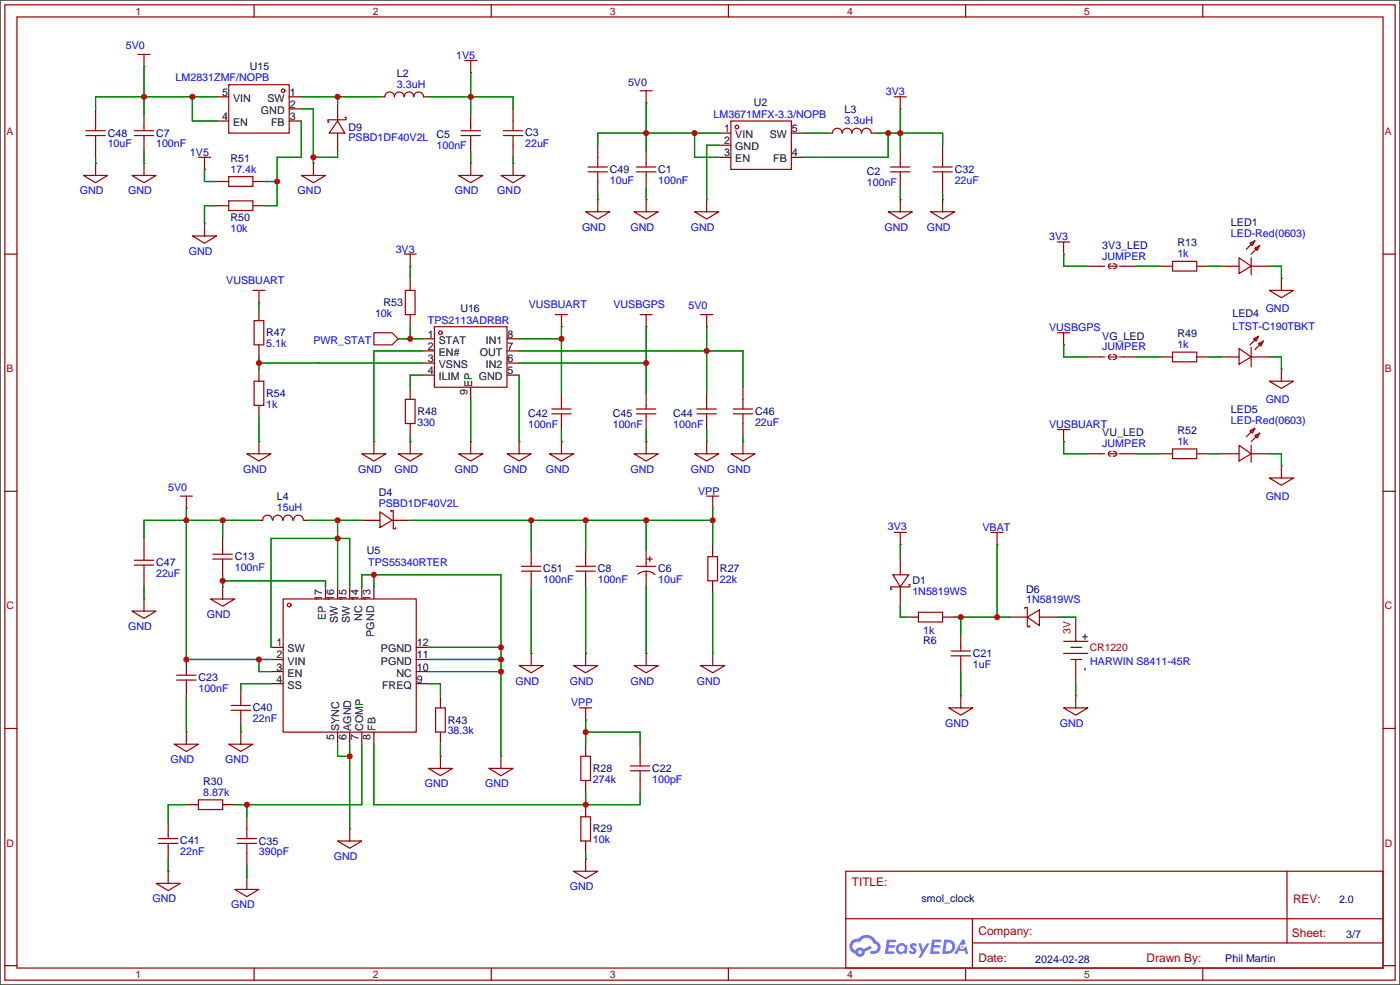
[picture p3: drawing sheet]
<svg xmlns="http://www.w3.org/2000/svg" width="294mm" height="207mm" viewBox="0 0 294 207" stroke-linecap="round" stroke-linejoin="round" font-family="sans-serif">
<path d="M0 0h293.9v206.8h-293.9z" fill="#fff" stroke="#000" stroke-width=".25"/>
<g fill="none" stroke="#a10000" stroke-width=".25">
<path d="M1 1h291.9v204.7h-291.9zM3.6 3.6h286.7v199.6h-286.7zM53.3 1v2.6M103.1 1v2.6M152.9 1v2.6M202.7 1v2.6M252.5 1v2.6M1 53.3h2.6M290.3 53.3h2.6M1 103.1h2.6M290.3 103.1h2.6M1 152.9h2.6"/>
<path d="M290.3 152.9h2.6M177.5 182.9h112.8v20.3h-112.8zM177.6 192.8h112.6M204.1 197.9h86.1M204.1 192.8v10.2M270.2 182.9v15M1 202.7h2.6M53.3 203.2v2.5M103.1 203.2v2.5M152.9 203.2v2.5M202.7 203.2v2.5M252.5 203.2v2.5"/>
<path d="M290.3 202.7h2.6"/>
</g>
<g fill="#5487ff">
<path d="M191.2 198.1l.5-.1h.4l.4 .3-.3 .4a.34 .34 0 0 0-.3-.3 .34 .34 0 0 0-.3 .2v.1a.85 .85 0 0 1 .7 .6 .85 .85 0 0 1-.3 .9l-.7 .1-.6-.4 .4-.4 .5 .3 .2-.1v-.2a.88 .88 0 0 1-.6-1.4z"/>
<path d="M192.7 198h.6l.5 1.3 .7-1.3h.7l-1.9 3h-.6l.7-1.1z"/>
<path d="M186.2 197.2h1.7l.2 .2-.1 .3-1.3 .1-.1 .6h1.1l.2 .2-.2 .3h-1.2l-.1 .8h1.3l.1 .3-.1 .2h-1.9z"/>
<path d="M195.6 197.2h1.7l.3 .2-.1 .3-1.3 .1-.1 .6h1.1l.2 .2-.3 .3h-1.1l-.1 .8h1.2l.2 .3-.2 .2h-1.9z"/>
<path d="M202 197.2h.4l.3 .9-.4 .3a.5 .5 0 0 0-.8 .2 .5 .5 0 0 0 .3 .7 .5 .5 0 0 0 .7-.5l.3-.2 .4 1.6h-.5l-.2-.6h-1.2l-.4 .6h-.6z"/>
<path d="M198.2 197.2l-.4 3h.9a1.52 1.52 0 0 0 1.8-1.5 1.52 1.52 0 0 0-1.8-1.5zM198.7 197.8a1 1 0 0 1 1.2 1 1 1 0 0 1-1.3 .9h-.2z"/>
<path d="M188.3 198.4a1.11 1.11 0 0 0 0 1.5 1.11 1.11 0 0 0 1.5 .1l.5 .2 .2-1.6-.4-.2a1.07 1.07 0 0 0-1.8 0zM188.5 199.1a.7 .7 0 0 1 1.4 0 .7 .7 0 0 1-1.4 0z"/>
<path d="M178.8 197.5a1.57 1.57 0 0 0 .7 2.7 1.04 1.04 0 0 0 1.2 .6 1.04 1.04 0 0 0 .8-1l1.5-.8-.3-.5-1.4 .7a1.06 1.06 0 0 0-1.8 .3 1 1 0 0 1-.4-1.4 1 1 0 0 1 1.4-.3 1.53 1.53 0 0 1 1.6-.9 1.53 1.53 0 0 1 1.3 1.2 .82 .82 0 0 1 .8 1 .82 .82 0 0 1-1.2 .5 .31 .31 0 0 0-.4 .3 .31 .31 0 0 0 .3 .3 1.43 1.43 0 0 0 1.9-.9 1.43 1.43 0 0 0-.9-1.8 2.26 2.26 0 0 0-3.8-.5l-.8 .2zM180.1 199.9a.4 .4 0 0 1 .8 0 .4 .4 0 0 1-.8 0z"/>
<circle cx="202" cy="198.7" r=".19"/>
</g>
<g fill="none" stroke="#a10000" stroke-width=".25">
<path d="M29 11.4h2.5M30.2 11.4v2.6M48 17.8h12.7v10.1h-12.7zM97.5 12.7h2.6M98.8 12.7v2.5M134.4 19.1h2.5M135.6 19.1v2.5M17.5 36.8h5.1l-2.5 1.6zM18 28.4h4.1M18 27.4h4.1M20.1 25.4v2M20.1 28.4v2.1"/>
<path d="M20.1 34.3v2.5M27.7 36.8h5.1l-2.6 1.6zM28.2 28.4h4.1M28.2 27.4h4.1M30.2 26.7v.7M30.2 28.4v.8M30.2 34.3v2.5M41.7 33h2.5M42.9 33v2.6M48 37.1h5.1v2h-5.1zM63.2 36.8h5.1l-2.5 1.6zM65.8 34.3v2.5"/>
<path d="M70.9 25.4l1.5 2.5h-3.3zM72.4 24.6h.2v.5h-3.8v.6h.3M80.8 20.3a1.02 1.02 0 0 1 1-1 1.02 1.02 0 0 1 1 1 1.02 1.02 0 0 1 1-1 1.02 1.02 0 0 1 1 1 1.02 1.02 0 0 1 1.1-1 1.02 1.02 0 0 1 1 1 1.02 1.02 0 0 1 1-1 1.02 1.02 0 0 1 1 1M96.3 36.8h5l-2.5 1.6zM96.8 28.4h4M96.8 27.4h4M98.8 26.7v.7M98.8 28.4v.8M98.8 34.3v2.5M105.2 36.8h5l-2.5 1.6zM105.7 28.4h4M105.7 27.4h4"/>
<path d="M107.7 25.4v2M107.7 28.4v2.1M107.7 34.3v2.5M123.4 36.1h4.1M123.4 35.1h4.1M125.5 33v2.1M125.5 36.1v2M133.6 36.1h4.1M133.6 35.1h4.1M135.6 34.3v.8M135.6 36.1v.7M153.4 25.4h12.7v10.2h-12.7z"/>
<path d="M174.8 27.9a1.02 1.02 0 0 1 1-1 1.02 1.02 0 0 1 1 1 1.02 1.02 0 0 1 1-1 1.02 1.02 0 0 1 1 1 1.02 1.02 0 0 1 1-1 1.02 1.02 0 0 1 1 1 1.02 1.02 0 0 1 1.1-1 1.02 1.02 0 0 1 1 1M186.9 36.1h4.1M186.9 35.1h4.1M187.7 20.3h2.5M189 20.3v2.6M189 34.3v.8M189 36.1v.7M195.8 36.1h4.1M195.8 35.1h4.1M197.9 33v2.1M197.9 36.1v2M40.4 49.5h5.1l-2.6 1.6z"/>
<path d="M42.9 47v2.5M48 42.2h5.1v2h-5.1zM84.8 53.3h2.6M86.1 53.3v2.6M122.9 44.5h5.1l-2.5 1.5zM125.5 41.9v2.6M133.1 44.5h5.1l-2.6 1.5zM135.6 41.9v2.6M145.8 44.5h5.1l-2.6 1.5zM148.3 41.9v2.6M186.4 44.5h5.1l-2.5 1.5zM189 41.9v2.6"/>
<path d="M195.3 44.5h5.1l-2.5 1.5zM197.9 41.9v2.6M222 50.8h2.5M223.3 50.8v2.5M230.9 55.9h1M232.7 55.9h1.7M233.2 55.4a.51 .51 0 0 0-.5 .5 .51 .51 0 0 0 .5 .5M233.7 55.4a.65 .65 0 0 1 .7 .5M234.4 55.9a.65 .65 0 0 1-.7 .5M234.9 55.9h1.1M246.1 54.9h5.1v2h-5.1zM260.1 54.1l2.5 1.8-2.5 1.5z"/>
<path d="M262.4 51.1l1-.6-.5 1.1zM262.6 54.1v3.6M263.4 52.1l1-.5-.5 1zM263.4 50.5l-1.8 1.8M264.4 51.6l-1.8 1.7M269 58.4v2.6M53.1 61h2.5M53.3 67.3h2.1v5.1h-2.1zM54.4 61v2.5M78.5 69.9h3.8l1.3 1.2-1.3 1.3h-3.8zM85.1 61h2v5h-2zM91.2 68.6h15.2v12.7h-15.2z"/>
<path d="M116.6 66h2.5M117.9 66v2.6M134.4 66h2.5M135.6 66v2.6M147.1 66h2.5M148.3 66v2.6M222 69.9h2.5M223.3 69.9v2.5M230.9 74.9h1M232.7 74.9h1.7M233.2 74.4a.51 .51 0 0 0-.5 .5 .51 .51 0 0 0 .5 .5M233.7 74.4a.65 .65 0 0 1 .7 .5"/>
<path d="M234.4 74.9a.65 .65 0 0 1-.7 .5M234.9 74.9h1.1M246.1 73.9h5.1v2h-5.1zM260.1 73.2l2.5 1.7-2.5 1.6zM262.6 72.9v4.1M263.1 71.1l1.1-.5-.5 1zM264.2 72.1l1-.5-.5 1zM264.2 70.6l-1.8 1.8M265.2 71.6l-1.8 1.8M266.4 61h5.1l-2.5 1.5zM269 77.5v2.5M51.8 95.3h5.1l-2.5 1.5z"/>
<path d="M53.3 80h2.1v5.1h-2.1zM54.4 92.7v2.6M75.9 95.3h5.1l-2.5 1.5zM78.5 92.7v2.6M83.6 95.3h5l-2.5 1.5zM85.1 83.8h2v5.1h-2zM86.1 92.7v2.6M96.3 95.3h5l-2.5 1.5zM98.8 92.7v2.6M106.4 95.3h5.1l-2.5 1.5zM109 92.7v2.6M115.3 95.3h5.1l-2.5 1.5z"/>
<path d="M115.8 86.9h4.1M115.8 85.9h4.1M117.9 85.1v.8M117.9 86.9v.7M117.9 92.7v2.6M133.1 95.3h5.1l-2.6 1.5zM133.6 86.9h4.1M133.6 85.9h4.1M135.6 85.1v.8M135.6 86.9v.7M135.6 92.7v2.6M145.8 95.3h5.1l-2.6 1.5z"/>
<path d="M146.3 86.9h4.1M146.3 85.9h4.1M148.3 85.1v.8M148.3 86.9v.7M148.3 92.7v2.6M153.4 95.3h5.1l-2.5 1.5zM153.9 86.9h4.1M153.9 85.9h4.1M156 83.8v2.1M156 86.9v2M156 92.7v2.6M222 90.2h2.5"/>
<path d="M223.3 90.2v2.5M230.9 95.3h1M232.7 95.3h1.7M233.2 94.7a.51 .51 0 0 0-.5 .6 .51 .51 0 0 0 .5 .5M233.7 94.7a.65 .65 0 0 1 .7 .6M234.4 95.3a.65 .65 0 0 1-.7 .5M234.9 95.3h1.1M246.1 94.2h5.1v2.1h-5.1zM260.1 93.5l2.5 1.8-2.5 1.5zM262.4 90.4l1-.5-.5 1zM262.6 93.5v3.5M263.4 91.4l1-.5-.5 1z"/>
<path d="M263.4 89.9l-1.8 1.8M264.4 90.9l-1.8 1.8M266.4 80h5.1l-2.5 1.5zM269 97.8v2.5M28.2 118.6h4.1M28.2 117.6h4.1M30.2 115.6v2M30.2 118.6v2.1M37.8 104.1h2.6M39.1 104.1v2.6M44.7 117.3h4.1M44.7 116.3h4.1"/>
<path d="M46.7 115.6v.7M46.7 117.3v.8M55.1 109.2a1.01 1.01 0 0 1 1.1-1.1 1.01 1.01 0 0 1 1 1.1M57.3 109.2a1.01 1.01 0 0 1 1-1.1 1.01 1.01 0 0 1 1 1.1M59.5 109.2a1.01 1.01 0 0 1 1-1.1 1.01 1.01 0 0 1 1 1.1M61.6 109.2a1.01 1.01 0 0 1 1.1-1.1 1.01 1.01 0 0 1 1 1.1M79.8 107.4l2.5 1.8-2.5 1.5zM82 107.4v-.2h.5v3.8h.6v-.3M109.5 119.9h4M109.5 118.9h4M111.5 118.1v.8M111.5 119.9v.8"/>
<path d="M120.9 119.9h4.1M120.9 118.9h4.1M122.9 118.1v.8M122.9 119.9v.8M133.6 118.9h4.1M135.6 118.1v.8M135.6 119.9v.8M135.9 117.3h1M136.4 116.8v1.1M148.3 104.1h2.6M148.6 116.8h2v5.1h-2zM149.6 104.1v2.6"/>
<path d="M187.7 111.8h2.5M189 111.8v2.5M208 111.8h2.6M209.3 111.8v2.5M266.4 100.3h5.1l-2.5 1.6zM27.7 128.3h5.1l-2.6 1.5zM30.2 125.7v2.6M44.2 125.7h5.1l-2.6 1.6zM46.7 123.2v2.5M59.4 125.7h28v28h-28zM109 139.7h5l-2.5 1.5zM111.5 137.2v2.5"/>
<path d="M120.4 139.7h5.1l-2.6 1.5zM122.9 137.2v2.5M133.1 139.7h5.1l-2.6 1.5zM133.9 120.5a2.74 2.74 0 0 1 3.6 .1M135.6 137.2v2.5M147.1 139.7h5l-2.5 1.5zM149.6 137.2v2.5M187.5 120.7h3.3l-1.8 2.5zM190.8 122.7h.2v.5h-4.1v.5h.3M192.8 128.5h5.1v2.1h-5.1zM199.6 137.7h4.1M199.6 136.7h4.1"/>
<path d="M201.7 135.9v.8M201.7 137.7v.7M215.1 127.8v-.3h.5v4.1h.6v-.3M215.6 129.5l2.6-1.5v3.3zM223.3 134.6h5M223.3 137.2h5M224.8 135.9h2.3M224.8 138.4h2.3M36.6 156.2h5.1l-2.6 1.5zM37.1 142.7h4M37.1 141.7h4M39.1 141v.7"/>
<path d="M39.1 142.7v.8M39.1 153.7v2.5M48 156.2h5.1l-2.6 1.5zM48.5 149.1h4.1M48.5 148.1h4.1M50.5 147.3v.8M50.5 149.1v.8M50.5 153.7v2.5M91.4 148.6h2.1v5.1h-2.1zM92.5 158.8v2.5M105.2 158.8v2.5M121.7 148.6h2.5"/>
<path d="M121.9 158.8h2.1v5h-2.1zM122.9 148.6v2.5M134.4 158.8v2M199.1 148.6h5.1l-2.5 1.5zM201.7 146.1v2.5M223.3 148.6h5l-2.5 1.5zM225.8 146.1v2.5M33.3 177h4M33.3 176h4M35.3 175.3v.7M35.3 177v.8M41.7 167.9h5v2h-5z"/>
<path d="M49.8 177h4M49.8 176h4M51.8 174v2M51.8 177v2.1M70.9 176.5h5l-2.5 1.6zM73.4 174v2.5M89.9 161.3h5.1l-2.5 1.5zM102.6 161.3h5.1l-2.5 1.5zM121.9 171.5h2.1v5h-2.1zM132.3 161.8h4.1M132.3 160.8h4.1M134.4 161.8v2"/>
<path d="M32.8 185.4h5l-2.5 1.5zM35.3 182.9v2.5M49.3 186.7h5.1l-2.6 1.5zM51.8 184.2v2.5M120.4 182.9h5.1l-2.6 1.5zM122.9 180.3v2.6"/>
<circle cx="59.4" cy="19.1" r=".38"/>
<circle cx="154.7" cy="26.7" r=".38"/>
<circle cx="92.5" cy="69.9" r=".38"/>
<circle cx="60.7" cy="127" r=".38"/>
</g>
<g fill="none" stroke="#870000" stroke-width=".25">
<path d="M30.2 14h.1M98.8 15.2h.1M20.1 34.3h.1M20.1 22.9v2.5M20.1 30.5v2.5M30.2 34.3h.1M30.2 24.1v2.6M30.2 29.2v2.6M42.9 35.6h.1M45.5 20.3h2.5M45.5 25.4h2.5M45.5 38.1h2.5"/>
<path d="M53.1 38.1h2.5M60.7 20.3h2.5M60.7 22.9h2.5M60.7 25.4h2.5M65.8 34.3h.1M70.9 21.6v3.8M70.9 27.9v3.9M79.8 20.3h1M88.9 20.3h1M98.8 34.3h.1M98.8 24.1v2.6M98.8 29.2v2.6"/>
<path d="M107.7 34.3h.1M107.7 22.9v2.5M107.7 30.5v2.5M125.5 30.5v2.5M125.5 38.1v2.5M135.6 21.6h.1M135.6 31.8v2.5M135.6 36.8v2.6M150.9 27.9h2.5M150.9 30.5h2.5M150.9 33h2.5M166.1 27.9h2.6"/>
<path d="M166.1 33h2.6M173.7 27.9h1.1M182.9 27.9h1M189 22.9h.1M189 31.8v2.5M189 36.8v2.6M197.9 30.5v2.5M197.9 38.1v2.5M42.9 47h.1M45.5 43.2h2.5M53.1 43.2h2.5M86.1 55.9h.1"/>
<path d="M86.1 58.4v2.6M125.5 41.9h.1M135.6 41.9h.1M148.3 41.9h.1M189 41.9h.1M197.9 41.9h.1M223.3 53.3h.1M228.3 55.9h2.6M236 55.9h2.5M243.6 55.9h2.5M251.2 55.9h2.5M256.3 55.9h3.8"/>
<path d="M262.6 55.9h3.8M269 58.4h.1M54.4 63.5h.1M54.4 64.8v2.5M54.4 72.4v2.5M54.4 77.5v2.5M83.6 71.1h.1M86.1 66v2.6M88.6 71.1h2.6M88.6 73.7h2.6M88.6 76.2h2.6M88.6 78.7h2.6"/>
<path d="M106.4 71.1h2.6M106.4 73.7h2.6M106.4 76.2h2.6M106.4 78.7h2.6M117.9 68.6h.1M135.6 68.6h.1M148.3 68.6h.1M223.3 72.4h.1M228.3 74.9h2.6M236 74.9h2.5M243.6 74.9h2.5M251.2 74.9h2.5"/>
<path d="M256.3 74.9h3.8M262.6 74.9h3.8M269 77.5h.1M54.4 92.7h.1M54.4 85.1v2.5M78.5 92.7h.1M86.1 92.7h.1M86.1 81.3v2.5M86.1 88.9v2.5M98.8 92.7h.1M98.8 81.3v2.5M109 92.7h.1"/>
<path d="M117.9 92.7h.1M117.9 82.6v2.5M117.9 87.6v2.6M135.6 92.7h.1M135.6 82.6v2.5M135.6 87.6v2.6M148.3 92.7h.1M148.3 82.6v2.5M148.3 87.6v2.6M156 92.7h.1M156 81.3v2.5M156 88.9v2.5"/>
<path d="M223.3 92.7h.1M228.3 95.3h2.6M236 95.3h2.5M243.6 95.3h2.5M251.2 95.3h2.5M256.3 95.3h3.8M262.6 95.3h3.8M269 97.8h.1M30.2 113v2.6M39.1 106.7h.1M46.7 113v2.6M46.7 118.1v2.6"/>
<path d="M54.4 109.2h.7M63.8 109.2h.7M75.9 109.2h3.9M82.3 109.2h3.8M111.5 115.6v2.5M122.9 115.6v2.5M135.6 115.6v2.5M149.6 106.7h.1M149.6 114.3v2.5M189 114.3h.1M189 116.8v3.9M209.3 114.3h.1"/>
<path d="M30.2 125.7h.1M30.2 120.7v2.5M39.1 138.4v2.6M46.7 123.2h.1M56.9 135.9h2.5M56.9 138.4h2.5M68.3 123.2v2.5M70.9 123.2v2.5M73.4 123.2v2.5M75.9 123.2v2.5M78.5 123.2v2.5M87.4 135.9h2.5"/>
<path d="M87.4 138.4h2.5M111.5 137.2h.1M111.5 120.7v2.5M122.9 137.2h.1M122.9 120.7v2.5M135.6 137.2h.1M135.6 120.7v2.5M149.6 137.2h.1M149.6 121.9v2.6M189 123.2v3.8M190.2 129.5h2.6M197.9 129.5h2.5"/>
<path d="M201.7 133.4v2.5M201.7 138.4v2.6M211.8 129.5h3.8M218.2 129.5h3.8M225.8 129.5v5.1M225.8 138.4v5.1M39.1 153.7h.1M39.1 143.5v2.6M50.5 153.7h.1M50.5 144.8v2.5M50.5 149.9v2.5M56.9 141h2.5"/>
<path d="M56.9 143.5h2.5M70.9 153.7v2.5M73.4 153.7v2.5M75.9 153.7v2.5M78.5 153.7v2.5M87.4 141h2.5M87.4 143.5h2.5M92.5 158.8h.1M92.5 146.1v2.5M92.5 153.7v2.5M105.2 158.8h.1M122.9 151.1h.1"/>
<path d="M122.9 156.2v2.6M134.4 156.2v2.6M201.7 146.1h.1M225.8 146.1h.1M35.3 172.7v2.6M35.3 177.8v2.5M39.1 168.9h2.6M46.7 168.9h2.6M51.8 171.5v2.5M51.8 179.1v2.5M73.4 174h.1M122.9 163.8v2.6"/>
<path d="M122.9 168.9v2.6M122.9 176.5v2.6M134.4 163.8v2.6M35.3 182.9h.1M51.8 184.2h.1M122.9 180.3h.1"/>
</g>
<g fill="none" stroke="#008700" stroke-width=".25">
<path d="M30.2 14v10.1M98.8 15.2v8.9M20.1 33v1.3M30.2 31.8v2.5M40.4 20.3v5.1h5.1M42.9 35.6v2.5h2.6M45.5 20.3h-25.4v2.6M55.6 38.1h2.6M63.2 20.3h16.6M63.2 25.4v7.6h-5v10.2h-2.6M63.2 22.9h2.6v11.4M70.9 31.8v1.2h-5.1"/>
<path d="M70.9 20.3v1.3M89.9 20.3h17.8v2.6M98.8 31.8v2.5M107.7 33v1.3M135.6 21.6v10.2M135.6 39.4v2.5M145.8 27.9v5.1h5.1M150.9 27.9h-25.4v2.6M150.9 30.5h-2.6v11.4M168.7 27.9h5M183.9 27.9h14v2.6M186.4 27.9v5.1h-17.7"/>
<path d="M189 22.9v8.9M189 39.4v2.5M45.5 43.2h-2.6v3.8M86.1 55.9v2.5M125.5 40.6v1.3M197.9 40.6v1.3M223.3 53.3v2.6h5M238.5 55.9h5.1M253.7 55.9h2.6M266.4 55.9h2.6v2.5M54.4 63.5v1.3M54.4 74.9v2.6"/>
<path d="M54.4 76.2h34.2M83.6 71.1h5M86.1 68.6v2.5M88.6 73.7h-10.1v19M88.6 78.7h-2.5v2.6M109 71.1h8.9M109 76.2h26.6M109 73.7h47v7.6M109 78.7v14M117.9 68.6v14M135.6 68.6v14M148.3 68.6v14"/>
<path d="M223.3 72.4v2.5h5M238.5 74.9h5.1M253.7 74.9h2.6M266.4 74.9h2.6v2.6M54.4 87.6v5.1M86.1 91.4v1.3M98.8 83.8v8.9M117.9 90.2v2.5M135.6 90.2v2.5M148.3 90.2v2.5M156 91.4v1.3M223.3 92.7v2.6h5"/>
<path d="M238.5 95.3h5.1M253.7 95.3h2.6M266.4 95.3h2.6v2.5M39.1 106.7v31.7h17.8M46.7 109.2v3.8M54.4 109.2h-24.2v3.8M64.5 109.2h11.4M70.9 109.2v14M86.1 109.2h63.5M111.5 109.2v6.4M122.9 109.2v6.4M135.6 109.2v6.4"/>
<path d="M149.6 106.7v7.6M189 114.3v2.5M209.3 114.3v15.2M30.2 123.2v2.5M46.7 120.7v2.5M46.7 121.9h21.6v1.3M54.4 138.4v2.6h2.5M73.4 123.2v-10.2h-16.5v22.9M75.9 123.2v-2.5h29.3v38.1M78.5 120.7v2.5M89.9 138.4h15.3M89.9 135.9h15.3"/>
<path d="M111.5 123.2v14M122.9 123.2v14M135.6 123.2v14M149.6 124.5v12.7M189 127v2.5h1.2M200.4 129.5h11.4M201.7 129.5v3.9M222 129.5h3.8M39.1 146.1v7.6M50.5 152.4v1.3M56.9 143.5h-6.4v1.3M70.9 156.2v2.6h2.5"/>
<path d="M73.4 156.2v17.8M75.9 156.2v12.7h-26.6M78.5 156.2v12.7h55.9v-2.5M89.9 143.5h2.6v2.6M89.9 141h15.3M92.5 156.2v2.6M122.9 151.1v5.1M122.9 153.7h11.5v2.5M201.7 141v5.1M225.8 143.5v2.6M39.1 168.9h-3.8v3.8M51.8 168.9v2.6"/>
<path d="M122.9 166.4v2.5M122.9 179.1v1.2M35.3 180.3v2.6M51.8 181.6v2.6"/>
</g>
<g fill="#c00">
<circle cx="40.4" cy="20.3" r=".63"/>
<circle cx="30.2" cy="20.3" r=".63"/>
<circle cx="145.8" cy="27.9" r=".63"/>
<circle cx="135.6" cy="27.9" r=".63"/>
<circle cx="122.9" cy="109.2" r=".63"/>
<circle cx="135.6" cy="109.2" r=".63"/>
<circle cx="149.6" cy="109.2" r=".63"/>
<circle cx="111.5" cy="109.2" r=".63"/>
<circle cx="122.9" cy="168.9" r=".63"/>
<circle cx="98.8" cy="20.3" r=".63"/>
<circle cx="186.4" cy="27.9" r=".63"/>
<circle cx="189" cy="27.9" r=".63"/>
<circle cx="70.9" cy="20.3" r=".63"/>
<circle cx="105.2" cy="141" r=".63"/>
<circle cx="105.2" cy="138.4" r=".63"/>
<circle cx="105.2" cy="135.9" r=".63"/>
<circle cx="78.5" cy="120.6" r=".63"/>
<circle cx="46.7" cy="109.2" r=".63"/>
<circle cx="54.4" cy="138.4" r=".63"/>
<circle cx="39.1" cy="138.4" r=".63"/>
<circle cx="39.1" cy="109.2" r=".63"/>
<circle cx="70.9" cy="113" r=".63"/>
<circle cx="70.9" cy="109.2" r=".63"/>
<circle cx="46.7" cy="121.9" r=".63"/>
<circle cx="122.9" cy="153.7" r=".63"/>
<circle cx="73.4" cy="158.7" r=".63"/>
<circle cx="51.8" cy="168.9" r=".63"/>
<circle cx="58.2" cy="38.1" r=".63"/>
<circle cx="65.8" cy="33" r=".63"/>
<circle cx="117.9" cy="71.1" r=".63"/>
<circle cx="135.6" cy="76.2" r=".63"/>
<circle cx="148.3" cy="73.7" r=".63"/>
<circle cx="86.1" cy="71.1" r=".63"/>
<circle cx="54.4" cy="76.2" r=".63"/>
<circle cx="201.7" cy="129.5" r=".63"/>
<circle cx="209.3" cy="129.5" r=".63"/>
</g>
<g font-size="2.5" fill="#a00000">
<text x="178.8" y="186.1">TITLE:</text>
<text x="271.4" y="189.4">REV:</text>
<text x="205.4" y="196.3">Company:</text>
<text x="271.2" y="196.7">Sheet:</text>
<text x="205.4" y="201.8">Date:</text>
<text x="240.7" y="201.9">Drawn By:</text>
</g>
<g font-size="2.2" fill="#a00000">
<text x="28.4" y="3.1">1</text>
<text x="78.2" y="3.1">2</text>
<text x="128" y="3.1">3</text>
<text x="177.8" y="3.1">4</text>
<text x="227.6" y="3.1">5</text>
<text x="1.4" y="28.4">A</text>
<text x="290.7" y="28.4">A</text>
<text x="1.4" y="78.1">B</text>
<text x="290.7" y="78.1">B</text>
<text x="1.4" y="127.9">C</text>
<text x="290.7" y="127.9">C</text>
<text x="224.7" y="133.1" transform="rotate(-90 224.7 133.1)">3V</text>
<text x="228.8" y="136.7">CR1220</text>
<text x="1.4" y="177.7">D</text>
<text x="290.7" y="177.7">D</text>
<text x="28.4" y="205.3">1</text>
<text x="78.2" y="205.3">2</text>
<text x="128" y="205.3">3</text>
<text x="177.8" y="205.3">4</text>
<text x="227.6" y="205.3">5</text>
</g>
<g font-size="2.2" fill="#00f">
<text x="26.4" y="10.3">5V0</text>
<text x="36.9" y="16.9">LM2831ZMF/NOPB</text>
<text x="95.8" y="12.4">1V5</text>
<text x="131.8" y="18">5V0</text>
<text x="83.3" y="18.4">3.3uH</text>
<text x="185.9" y="20">3V3</text>
<text x="73.2" y="29.7">PSBD1DF40V2L</text>
<text x="149.8" y="24.9">LM3671MFX-3.3/NOPB</text>
<text x="177.3" y="26.1">3.3uH</text>
<text x="22.6" y="30.9">10uF</text>
<text x="32.8" y="30.9">100nF</text>
<text x="39.9" y="32.7">1V5</text>
<text x="91.6" y="31.2">100nF</text>
<text x="110.2" y="30.9">22uF</text>
<text x="16.8" y="40.8">GND</text>
<text x="26.9" y="40.8">GND</text>
<text x="48.4" y="36.2">17.4k</text>
<text x="62.5" y="40.8">GND</text>
<text x="95.5" y="40.8">GND</text>
<text x="104.4" y="40.8">GND</text>
<text x="128" y="38.6">10uF</text>
<text x="138.2" y="38.6">100nF</text>
<text x="182" y="39.1">100nF</text>
<text x="200.4" y="38.5">22uF</text>
<text x="39.6" y="53.5">GND</text>
<text x="48.4" y="48.7">10k</text>
<text x="83.1" y="53">3V3</text>
<text x="122.2" y="48.4">GND</text>
<text x="132.3" y="48.4">GND</text>
<text x="145" y="48.4">GND</text>
<text x="185.7" y="48.4">GND</text>
<text x="194.6" y="48.4">GND</text>
<text x="220.2" y="50.5">3V3</text>
<text x="247.1" y="54">1k</text>
<text x="258.4" y="49.7">LED-Red(0603)</text>
<text x="47.5" y="59.6">VUSBUART</text>
<text x="231.4" y="54.5">JUMPER</text>
<text x="111" y="64.7">VUSBUART</text>
<text x="128.8" y="64.7">VUSBGPS</text>
<text x="144.5" y="64.9">5V0</text>
<text x="265.7" y="65.5">GND</text>
<text x="78.7" y="66.5">10k</text>
<text x="89.8" y="68">TPS2113ADRBR</text>
<text x="220.2" y="69.5">VUSBGPS</text>
<text x="258.7" y="69.3">LTST-C190TBKT</text>
<text x="55.9" y="72.8">5.1k</text>
<text x="65.8" y="72.1">PWR_STAT</text>
<text x="231.4" y="73.5">JUMPER</text>
<text x="247.1" y="73">1k</text>
<text x="55.9" y="85.5">1k</text>
<text x="87.6" y="89.4">330</text>
<text x="110.8" y="89.9">100nF</text>
<text x="128.6" y="89.9">100nF</text>
<text x="141.3" y="89.9">100nF</text>
<text x="158.5" y="89.3">22uF</text>
<text x="220.2" y="89.8">VUSBUART</text>
<text x="258.4" y="89.1">LED-Red(0603)</text>
<text x="265.7" y="84.6">GND</text>
<text x="231.4" y="93.9">JUMPER</text>
<text x="247.1" y="93.4">1k</text>
<text x="51.1" y="99.2">GND</text>
<text x="75.2" y="99.2">GND</text>
<text x="82.8" y="99.2">GND</text>
<text x="95.5" y="99.2">GND</text>
<text x="105.7" y="99.2">GND</text>
<text x="114.6" y="99.2">GND</text>
<text x="132.3" y="99.2">GND</text>
<text x="145" y="99.2">GND</text>
<text x="152.7" y="99.2">GND</text>
<text x="35.3" y="103">5V0</text>
<text x="58.1" y="107.3">15uH</text>
<text x="79.5" y="106.3">PSBD1DF40V2L</text>
<text x="146.6" y="103.8">VPP</text>
<text x="265.7" y="104.9">GND</text>
<text x="186.4" y="111.1">3V3</text>
<text x="206.2" y="111.4">VBAT</text>
<text x="49.3" y="119.8">100nF</text>
<text x="77.3" y="118.8">TPS55340RTER</text>
<text x="32.8" y="121.1">22uF</text>
<text x="114" y="122.4">100nF</text>
<text x="125.5" y="122.4">100nF</text>
<text x="138.2" y="122.4">10uF</text>
<text x="151.1" y="122.4">22k</text>
<text x="191.5" y="124.9">1N5819WS</text>
<text x="43.4" y="129.7">GND</text>
<text x="215.4" y="126.6">1N5819WS</text>
<text x="26.9" y="132.3">GND</text>
<text x="193.8" y="133">1k</text>
<text x="108.2" y="143.7">GND</text>
<text x="119.6" y="143.7">GND</text>
<text x="132.3" y="143.7">GND</text>
<text x="146.3" y="143.7">GND</text>
<text x="204.2" y="140.2">1uF</text>
<text x="228.9" y="139.5">HARWIN S8411-45R</text>
<text x="41.7" y="145.2">100nF</text>
<text x="119.9" y="148.3">VPP</text>
<text x="53.1" y="151.6">22nF</text>
<text x="94" y="154.1">38.3k</text>
<text x="198.4" y="152.6">GND</text>
<text x="222.5" y="152.6">GND</text>
<text x="35.8" y="160.2">GND</text>
<text x="47.2" y="160.2">GND</text>
<text x="42.7" y="167">8.87k</text>
<text x="89.2" y="165.3">GND</text>
<text x="101.9" y="165.3">GND</text>
<text x="124.5" y="164.3">274k</text>
<text x="136.9" y="164.3">100pF</text>
<text x="37.8" y="179.5">22nF</text>
<text x="54.4" y="179.5">390pF</text>
<text x="124.5" y="177">10k</text>
<text x="70.1" y="180.5">GND</text>
<text x="32" y="189.4">GND</text>
<text x="48.5" y="190.7">GND</text>
<text x="119.6" y="186.9">GND</text>
</g>
<g font-size="2.2" fill="#000080">
<text x="52.4" y="14.7">U15</text>
<text x="83.3" y="16.2">L2</text>
<text x="158.3" y="22.3">U2</text>
<text x="177.3" y="23.8">L3</text>
<text x="22.6" y="28.7">C48</text>
<text x="32.8" y="28.7">C7</text>
<text x="73.2" y="27.4">D9</text>
<text x="91.6" y="28.9">C5</text>
<text x="110.2" y="28.6">C3</text>
<text x="48.4" y="33.9">R51</text>
<text x="128" y="36.3">C49</text>
<text x="138.2" y="36.3">C1</text>
<text x="182" y="36.8">C2</text>
<text x="200.4" y="36.3">C32</text>
<text x="48.4" y="46.4">R50</text>
<text x="258.4" y="47.4">LED1</text>
<text x="231.4" y="52.2">3V3_LED</text>
<text x="247.1" y="51.7">R13</text>
<text x="80.5" y="64.2">R53</text>
<text x="96.6" y="65.5">U16</text>
<text x="55.9" y="70.6">R47</text>
<text x="231.4" y="71.3">VG_LED</text>
<text x="247.1" y="70.8">R49</text>
<text x="258.7" y="66.5">LED4</text>
<text x="55.9" y="83.3">R54</text>
<text x="87.6" y="87.1">R48</text>
<text x="110.8" y="87.6">C42</text>
<text x="128.6" y="87.6">C45</text>
<text x="141.3" y="87.6">C44</text>
<text x="158.5" y="87.1">C46</text>
<text x="258.4" y="86.8">LED5</text>
<text x="231.4" y="91.6">VU_LED</text>
<text x="247.1" y="91.1">R52</text>
<text x="58.1" y="105">L4</text>
<text x="79.5" y="104.1">D4</text>
<text x="32.8" y="118.8">C47</text>
<text x="49.3" y="117.6">C13</text>
<text x="77" y="116.3">U5</text>
<text x="114" y="120.1">C51</text>
<text x="125.5" y="120.1">C8</text>
<text x="138.2" y="120.1">C6</text>
<text x="151.1" y="120.1">R27</text>
<text x="191.5" y="122.6">D1</text>
<text x="215.4" y="124.4">D6</text>
<text x="193.8" y="135.3">R6</text>
<text x="204.2" y="137.9">C21</text>
<text x="41.7" y="143">C23</text>
<text x="53.1" y="149.3">C40</text>
<text x="94" y="151.9">R43</text>
<text x="124.5" y="162">R28</text>
<text x="42.7" y="164.7">R30</text>
<text x="136.9" y="162">C22</text>
<text x="37.8" y="177.3">C41</text>
<text x="54.4" y="177.3">C35</text>
<text x="124.5" y="174.7">R29</text>
<text x="193.5" y="189.4">smol_clock</text>
<text x="281.1" y="189.5">2.0</text>
<text x="282.6" y="197">3/7</text>
<text x="217.3" y="202">2024-02-28</text>
<text x="257.2" y="202">Phil Martin</text>
</g>
<g font-size="2.2">
<text x="46.6" y="20.1">5</text>
<text x="48.9" y="21.4">VIN</text>
<text x="54.8" y="23.9">GND</text>
<text x="56.2" y="21.4">SW</text>
<text x="60.8" y="20.1">1</text>
<text x="60.8" y="22.6">2</text>
<text x="46.6" y="25.2">4</text>
<text x="48.9" y="26.5">EN</text>
<text x="56.9" y="26.5">FB</text>
<text x="60.8" y="25.2">3</text>
<text x="152" y="27.7">1</text>
<text x="154.4" y="29">VIN</text>
<text x="161.6" y="29">SW</text>
<text x="166.2" y="27.7">5</text>
<text x="152" y="30.3">2</text>
<text x="152" y="32.8">3</text>
<text x="154.4" y="31.5">GND</text>
<text x="154.4" y="34.1">EN</text>
<text x="162.3" y="34.1">FB</text>
<text x="166.2" y="32.8">4</text>
<text x="89.8" y="70.9">1</text>
<text x="106.6" y="70.9">8</text>
<text x="89.8" y="73.4">2</text>
<text x="89.8" y="76">3</text>
<text x="92.1" y="72.2">STAT</text>
<text x="92.1" y="74.7">EN#</text>
<text x="92.1" y="77.3">VSNS</text>
<text x="100.8" y="74.7">OUT</text>
<text x="102" y="77.3">IN2</text>
<text x="102" y="72.2">IN1</text>
<text x="106.6" y="76">6</text>
<text x="106.6" y="73.4">7</text>
<text x="89.8" y="78.5">4</text>
<text x="92.1" y="79.8">ILIM</text>
<text x="98.1" y="83" transform="rotate(-90 98.1 83)">9</text>
<text x="99.1" y="81.3" transform="rotate(-90 99.1 81.3)">EP</text>
<text x="100.5" y="79.8">GND</text>
<text x="106.6" y="78.5">5</text>
<text x="67.6" y="126.1" transform="rotate(-90 67.6 126.1)">17</text>
<text x="68.4" y="130.1" transform="rotate(-90 68.4 130.1)">EP</text>
<text x="70.2" y="126.1" transform="rotate(-90 70.2 126.1)">16</text>
<text x="70.9" y="130.8" transform="rotate(-90 70.9 130.8)">SW</text>
<text x="72.7" y="126.1" transform="rotate(-90 72.7 126.1)">15</text>
<text x="73.5" y="130.8" transform="rotate(-90 73.5 130.8)">SW</text>
<text x="75.2" y="126.1" transform="rotate(-90 75.2 126.1)">14</text>
<text x="76" y="130.4" transform="rotate(-90 76 130.4)">NC</text>
<text x="77.8" y="126.1" transform="rotate(-90 77.8 126.1)">13</text>
<text x="58.1" y="135.7">1</text>
<text x="60.4" y="136.9">SW</text>
<text x="78.5" y="133.6" transform="rotate(-90 78.5 133.6)">PGND</text>
<text x="80" y="136.9">PGND</text>
<text x="87.5" y="135.7">12</text>
<text x="228.4" y="134.4" transform="rotate(-90 228.4 134.4)">+</text>
<text x="58.1" y="138.2">2</text>
<text x="58.1" y="140.8">3</text>
<text x="58.1" y="143.3">4</text>
<text x="60.4" y="139.5">VIN</text>
<text x="60.4" y="142">EN</text>
<text x="80" y="139.5">PGND</text>
<text x="83.2" y="142">NC</text>
<text x="87.5" y="143.3">9</text>
<text x="87.5" y="140.8">10</text>
<text x="87.5" y="138.2">11</text>
<text x="228.4" y="140.9" transform="rotate(-90 228.4 140.9)">-</text>
<text x="60.4" y="144.6">SS</text>
<text x="80.2" y="144.6">FREQ</text>
<text x="70.2" y="155.3" transform="rotate(-90 70.2 155.3)">5</text>
<text x="71.2" y="153.4" transform="rotate(-90 71.2 153.4)">SYNC</text>
<text x="72.7" y="155.3" transform="rotate(-90 72.7 155.3)">6</text>
<text x="73.7" y="153.4" transform="rotate(-90 73.7 153.4)">AGND</text>
<text x="75.2" y="155.3" transform="rotate(-90 75.2 155.3)">7</text>
<text x="76.3" y="153.4" transform="rotate(-90 76.3 153.4)">COMP</text>
<text x="77.8" y="155.3" transform="rotate(-90 77.8 155.3)">8</text>
<text x="78.8" y="153.4" transform="rotate(-90 78.8 153.4)">FB</text>
</g>
</svg>
